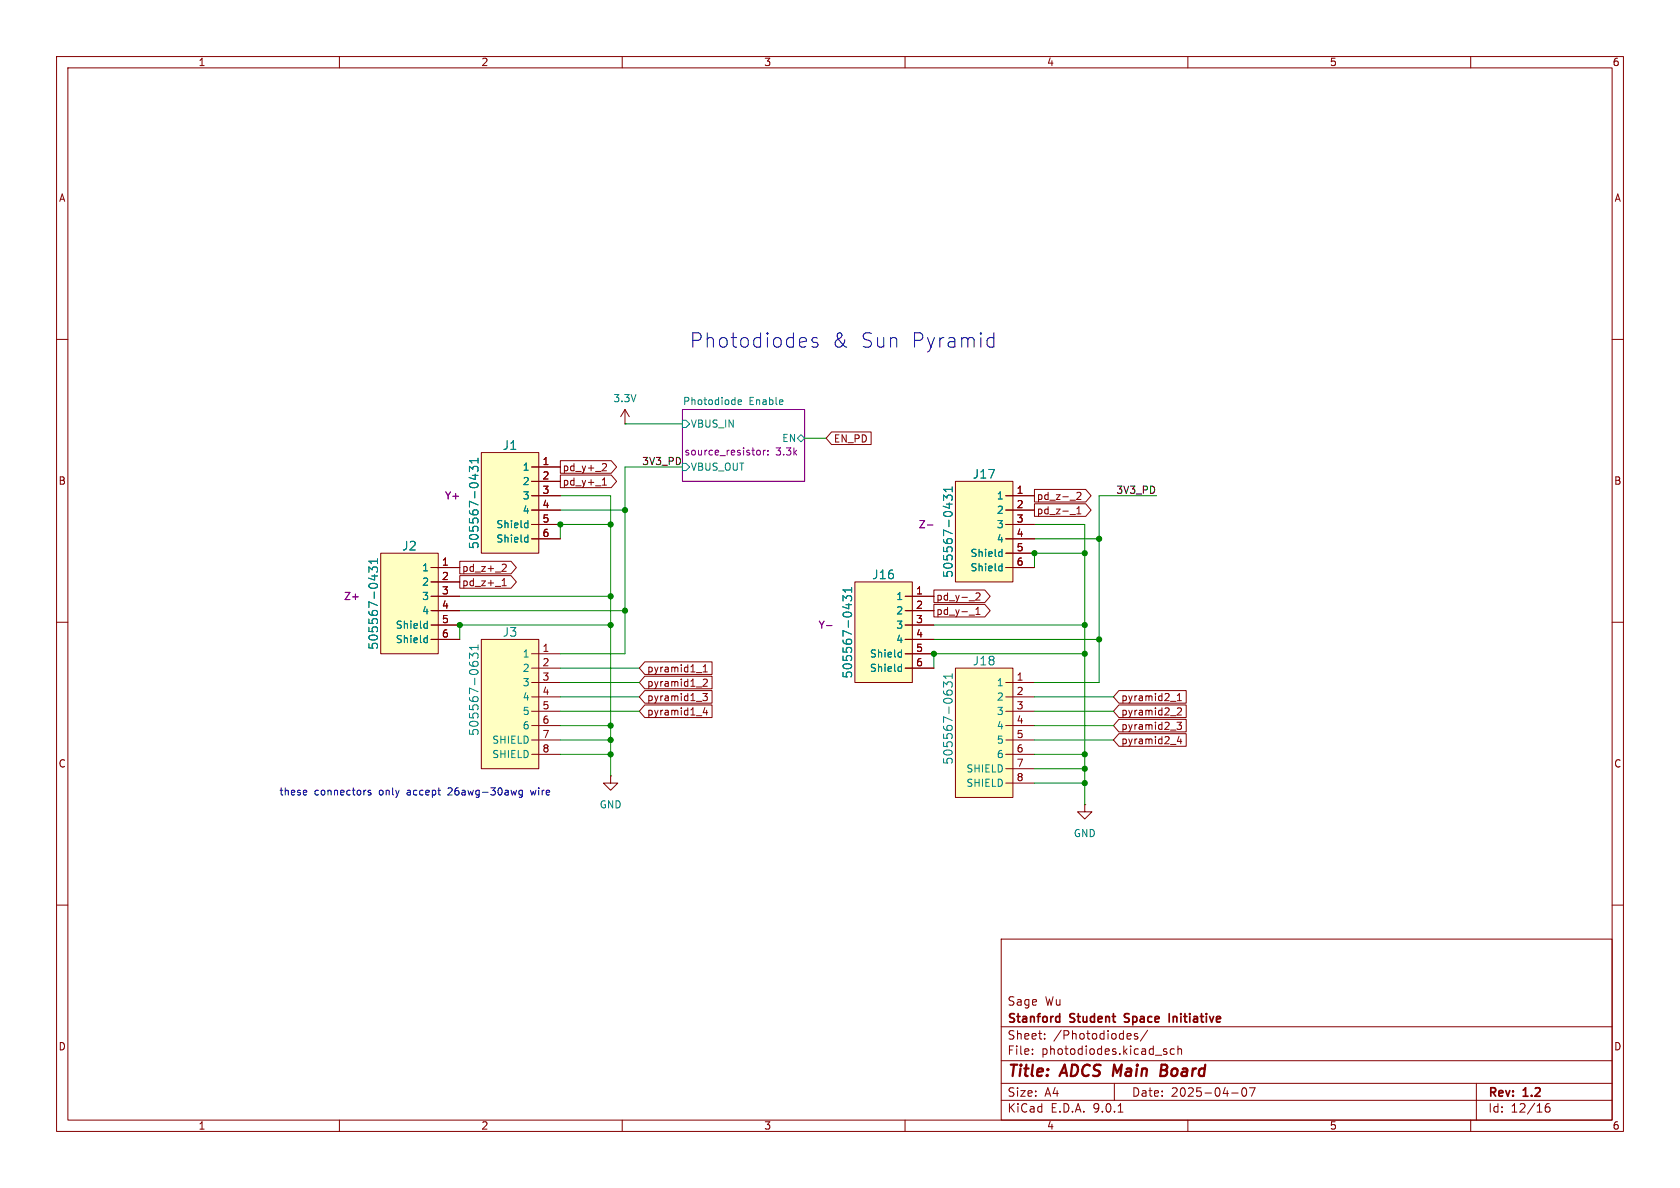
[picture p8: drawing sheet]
<svg xmlns="http://www.w3.org/2000/svg" width="297mm" height="210mm" viewBox="0 0 297 210" stroke-linecap="round" stroke-linejoin="round" font-family="sans-serif">
<path d="M0 0h297v210h-297z" fill="#fff" stroke="#fff" stroke-width=".18"/>
<g fill="none" stroke="#840000" stroke-width=".18">
<path d="M10 10h277v190h-277zM12 12h273v186h-273zM60 10v2M110 10v2M160 10v2M210 10v2M260 10v2M10 60h2M285 60h2M10 110h2M285 110h2M191.8 142.2v1.3h1.2l-1.2 1.3-1.3-1.3h1.3"/>
<path d="M191.8 142.2h.1M10 160h2M177 166h108v32h-108zM285 160h2M60 198v2M110 198v2M160 198v2M177 194.5h108M177 191.5h108M177 187.5h108M177 181.5h108M182.5 186.3v.1"/>
<path d="M182.5 185.5v.1M184.7 183.6v.1M184.7 182.8v.1M197 191.5v3M197.7 196.6h.8M199.7 182.7l.3 .4-.8 .1M199.9 183.6l-.2 .1M201.1 182.8l-.4-.1-.2 .2 .1 .2 .5 .2v.3h-.6M202.9 182.1l-1.3 2M205.9 185.9l.3 .1 .1 .2-.2 .2h-.3M205.9 185.4l.3 .1M207.6 185.5l-.4-.1-.3 .3v.4l.1 .2h.6"/>
<path d="M208.2 185.5l.3-.1 .3 .1 .1 .9M208.2 184.9v1.5M210 198v2M217.7 193.2h1.2M219.7 192.4l.2-.1a.81 .81 0 0 1 .6 .6 .81 .81 0 0 1-.3 .8l-.2 .1a.81 .81 0 0 1-.3-1.4zM220.9 192.3h1l-.7 1.5M260 198v2M261 191.5v6.5M273.9 195.1a.59 .59 0 0 0-.7 .6v.6l.1 .2 .4 .1 .3-.1v-.5l-.1-.3h-.4l-.3 .3"/>
</g>
<path d="M205.2 189.2h.7M205.9 189.2l.3 .1M206 188.2h-.6l-.3 2 1-.1M206.1 189.1l-.2 .1" fill="none" stroke="#840000" stroke-width=".4"/>
<path d="M186.9 179.7l.4 .1M187.3 179.2v1.5M198.8 179.3v.5M206.7 179.2v1.5M187.3 180.6l-.4 .1M198.8 180.6l.2 .1" fill="none" stroke="#840000" stroke-width=".3"/>
<path d="M120.6 72.4h21.6v12.7h-21.6zM133.9 79.7l.3-.1 .2 .2-.1 .6h-.4M135 79.6v.8M135.3 79.6l-.3 .2M135.8 79.7v.1M135.8 80.3v.1" fill="none" stroke="#840084" stroke-width=".18"/>
<path d="M120.6 74.3h.7l.6 .6-.6 .7h-.7zM130.5 71.1l.6-.1-.1-.3h-.3l-.2 .1v.7h.5M141 77.5l.6-.7 .6 .7-.6 .6zM120.6 81.9h.7l.6 .7-.6 .6h-.7z" fill="none" stroke="#008484" stroke-width=".18"/>
<path d="M168.9 85.1h10.2v17.8h-10.2z" fill="#ffffc2"/>
<path d="M168.9 85.1h10.2v17.8h-10.2zM177.8 87.6h5.1M177.8 90.2h5.1M177.8 92.7h5.1M177.8 95.3h5.1M177.8 97.8h5.1M177.8 100.3h5.1" fill="none" stroke="#840000" stroke-width=".18"/>
<path d="M166.8 88.5v-1l.6 .5 .1-.4h.7l.1 .2v.4l-.1 .3M167.3 89.1h1M167.8 88.9v.9M168.3 86.1v.8M168.3 86.5h-1.5l.4 .4M176.8 97.5l.3 .1M177.1 97.1v1.3M177.1 99.6v1.3M177.1 98.3l-.3 .1M176.8 100.1h.3M177.1 100.8l-.3 .1" fill="none" stroke="#008484" stroke-width=".18"/>
<path d="M164 92.8h.9" fill="none" stroke="#840084" stroke-width=".18"/>
<path d="M67.3 97.8h10.2v17.8h-10.2z" fill="#ffffc2"/>
<path d="M67.3 97.8h10.2v17.8h-10.2zM76.2 100.3h5.1M76.2 102.9h5.1M76.2 105.4h5.1M76.2 108h5.1M76.2 110.5h5.1M76.2 113h5.1" fill="none" stroke="#840000" stroke-width=".18"/>
<path d="M66.7 98.8v.8M66.7 99.2h-1.5l.4 .4M65.2 101.2v-1l.6 .5 .1-.4h.7l.1 .2v.4l-.1 .3M65.7 101.8h1M66.2 101.6v.9M75.2 110.2l.3 .1M75.2 112.8h.3M75.5 109.8v1.3M75.5 112.3v1.3M75.5 111l-.3 .1M75.5 113.5l-.3 .1" fill="none" stroke="#008484" stroke-width=".18"/>
<path d="M85.1 113h10.1v22.9h-10.1z" fill="#ffffc2"/>
<path d="M85.1 113h10.1v22.9h-10.1zM94 115.6h5.1M94 118.1h5.1M94 120.7h5.1M94 123.2h5.1M94 125.7h5.1M94 128.3h5.1M94 130.8h5.1M94 133.4h5.1M107.9 137.2v1.2h1.3l-1.3 1.3-1.2-1.3h1.2M107.9 137.2h.1" fill="none" stroke="#840000" stroke-width=".18"/>
<path d="M83 116.4v-.9l.6 .5 .1-.5h.7l.1 .3v.4l-.1 .2M83 117.1l.1 .4M83.6 117.5v-.3l.3-.3 .5 .1 .1 .5M84.5 114v.9M84.5 114.4h-1.5l.4 .5" fill="none" stroke="#008484" stroke-width=".18"/>
<path d="M168.9 118.1h10.2v22.9h-10.2z" fill="#ffffc2"/>
<path d="M168.9 118.1h10.2v22.9h-10.2zM177.8 120.7h5.1M177.8 123.2h5.1M177.8 125.7h5.1M177.8 128.3h5.1M177.8 130.8h5.1M177.8 133.4h5.1M177.8 135.9h5.1M177.8 138.4h5.1" fill="none" stroke="#840000" stroke-width=".18"/>
<path d="M168.3 119.1v.9M168.3 119.5h-1.5l.4 .5M166.8 121.5v-1l.6 .5 .1-.4h.7l.1 .2v.5l-.1 .2M166.8 122.1l.1 .5M167.4 122.6v-.3l.3-.3 .5 .1 .1 .5" fill="none" stroke="#008484" stroke-width=".18"/>
<path d="M151.1 102.9h10.2v17.8h-10.2z" fill="#ffffc2"/>
<path d="M151.1 102.9h10.2v17.8h-10.2zM160 105.4h5.1M160 108h5.1M160 110.5h5.1M160 113h5.1M160 115.6h5.1M160 118.1h5.1" fill="none" stroke="#840000" stroke-width=".18"/>
<path d="M149 106.2v-.9l.6 .5 .2-.4h.6l.2 .2v.4l-.2 .2M149.5 106.9h1.1M150 106.7v.9M150.6 103.8v.9M150.6 104.3h-1.6l.5 .4M159 115.3l.4 .1M159 117.8l.4 .1M159.4 114.9v1.2M159.4 117.4v1.3M159.4 116.1h-.4M159.4 118.6l-.4 .1" fill="none" stroke="#008484" stroke-width=".18"/>
<path d="M146.1 110.6h1" fill="none" stroke="#840084" stroke-width=".18"/>
<path d="M85.1 80h10.1v17.8h-10.1z" fill="#ffffc2"/>
<g fill="none" stroke="#840000" stroke-width=".18">
<path d="M110.5 74.9h.1M110.5 72.4l.8 1.3M110.5 72.4l-.8 1.3M110.5 72.4v2.5M147 76.4h7v2.2h-7l-1-1.1zM81.3 99.2h9l1 1.1-1 1.1h-9zM85.1 80h10.1v17.8h-10.1zM89 99.7l.4 .1 .1 .3-.8 .9h.8M94 82.6h5.1M94 85.1h5.1M94 87.6h5.1M94 90.2h5.1"/>
<path d="M94 92.7h5.1M94 95.3h5.1M99.1 84h9l.9 1.1-.9 1.1h-9zM99.1 81.4h9l.9 1.2-.9 1.1h-9zM106.5 85.8h.7M106.5 84.9l.4-.4v1.3M106.7 82h.4l.1 .3-.8 .9h.8M177.8 87.6h5.1M177.8 90.2h5.1M177.8 92.7h5.1M177.8 95.3h5.1M177.8 97.8h5.1"/>
<path d="M182.9 89.1h9l1 1.1-1 1.1h-9zM182.9 86.5h9l1 1.1-1 1.1h-9zM189.2 91h.9M189.2 88.4h.9M190.4 90.8h.7M190.4 89.9l.3-.3v1.2M190.4 87.2l.5-.2 .2 .4-.8 .9h.8M76.2 100.3h5.1M76.2 102.9h5.1M76.2 105.4h5.1M76.2 108h5.1M76.2 110.5h5.1"/>
<path d="M76.2 113h5.1M81.3 101.8h9l1 1.1-1 1.1h-9zM88.8 103.5h.7M88.8 102.6l.3-.3v1.2M114 119.5h11.9v2.3h-11.9l-1-1.1zM114 117h11.9v2.2h-11.9l-1-1.1zM123.1 118.9h1M124.3 118.8h.7M124.3 117.9l.4-.4v1.3M160 105.4h5.1M160 108h5.1M160 110.5h5.1"/>
<path d="M160 113h5.1M160 115.6h5.1M160 118.1h5.1M165.1 104.3h9l1 1.1-1 1.1h-9zM165.1 106.8h9l1 1.2-1 1.1h-9zM171.3 108.7h1M172.5 104.9l.5-.1 .3 .4-.8 .9h.8M172.5 108.6h.8M172.5 107.7l.4-.3v1.2M177.8 100.3h5.1M114 122.1h11.9v2.2h-11.9l-1-1.1zM114 124.6h11.9v2.2h-11.9l-1-1.1z"/>
<path d="M123.1 121.4h1M124.3 122.6h.7l-.4 .5 .4 .1v.5l-.2 .2-.5-.2M124.3 120.2l.5-.1 .2 .3-.7 .9h.7M124.6 125.1l-.3 .9h.8M124.9 125.6v.8M197.8 127.2h11.9v2.2h-11.9l-1-1.1zM197.8 124.6h11.9v2.2h-11.9l-1-1.1zM197.8 122.1h11.9v2.2h-11.9l-1-1.1zM197.8 129.7h11.9v2.2h-11.9l-1-1.1zM206.9 126.5h1M206.9 124h1M208.1 127.7h.8l-.5 .5 .4 .1v.5l-.2 .1-.5-.1"/>
<path d="M208.1 125.3l.5-.2 .3 .4-.8 .9h.8M208.1 123.9h.8M208.1 123l.4-.4v1.3M208.4 130.1l-.3 1h.8M208.7 130.6v.9"/>
</g>
<g fill="none" stroke="#008484" stroke-width=".18">
<path d="M66.7 98.8v.8M66.7 99.2h-1.5l.4 .4M83 83.4v-1l.6 .5 .1-.4h.7l.1 .2v.5l-.1 .2M83.5 84h1M84 83.8v1M84.5 81v.9M84.5 81.4h-1.5l.4 .5M93 92.4l.3 .1M93 95h.3M93.3 92v1.3M93.3 94.6v1.2M93.3 93.2l-.3 .1"/>
<path d="M93.3 95.8h-.3M166.8 88.5v-1l.6 .5 .1-.4h.7l.1 .2v.4l-.1 .3M167.3 89.1h1M167.8 88.9v.9M168.3 86.1v.8M168.3 86.5h-1.5l.4 .4M176.8 97.5l.3 .1M177.1 97.1v1.3M177.1 99.6v1.3M177.1 98.3l-.3 .1M65.2 101.2v-1l.6 .5 .1-.4h.7l.1 .2v.4l-.1 .3M65.7 101.8h1"/>
<path d="M66.2 101.6v.9M75.2 110.2l.3 .1M75.2 112.8h.3M75.5 109.8v1.3M75.5 112.3v1.3M75.5 111l-.3 .1M75.5 113.5l-.3 .1M149 106.2v-.9l.6 .5 .2-.4h.6l.2 .2v.4l-.2 .2M149.5 106.9h1.1M150 106.7v.9M150.6 103.8v.9M150.6 104.3h-1.6l.5 .4"/>
<path d="M159 115.3l.4 .1M159 117.8l.4 .1M159.4 114.9v1.2M159.4 117.4v1.3M159.4 116.1h-.4M159.4 118.6l-.4 .1M176.8 100.1h.3M177.1 100.8l-.3 .1"/>
</g>
<g fill="none" stroke="#008400" stroke-width=".18">
<path d="M110.5 74.9h10.1M142.2 77.5h3.8M99.1 87.6h8.8v49.6M99.1 90.2h11.4M107.9 92.7h-8.8v2.6M120.6 82.6h-10.1v33h-11.4M182.9 92.7h8.9v49.5M182.9 95.3h11.4M191.8 97.8h-8.9v2.5M204.5 87.6h-10.2v33.1h-11.4M81.3 105.4h26.6M81.3 108h29.2"/>
<path d="M99.1 118.1h13.9M107.9 110.5h-26.6v2.5M165.1 110.5h26.7M165.1 113h29.2M191.8 115.6h-26.7v2.5M99.1 120.7h13.9M99.1 123.2h13.9M99.1 125.7h13.9M99.1 130.8h8.8M99.1 128.3h8.8M99.1 133.4h8.8M182.9 123.2h13.9"/>
<path d="M182.9 125.7h13.9M182.9 130.8h13.9M182.9 128.3h13.9M182.9 133.4h8.9M182.9 138.4h8.9M182.9 135.9h8.9"/>
</g>
<path d="M144.5 59.8l-.6-.1-.4 .3 .2 .4 .8 .2 .1 .3-.1 .3-.2 .2-.8-.2M174.7 59.8l.3-.1 .7 .1M175.7 58.8v2.6M174.7 61.2l.3 .2 .7-.2M54.1 139.7l.1 .3-.6 .1M65.5 139.8l-.3-.1-.1 .2v.2l.4 .1v.3h-.4M91.3 139.7l-.2 .8M92.3 139.8l-.3-.1-.3 .2 .2 .6h.4M92.3 139.7v1l-.2 .3-.3-.1M93.8 139.7l.2 .8M54.2 140.5h-.1" fill="none" stroke="#0000c2" stroke-width=".18"/>
<path d="M164 92.8h.9M146.1 110.6h1" fill="none" stroke="#840084" stroke-width=".18"/>
<g fill="#008400" stroke="#008400" stroke-width=".18">
<circle cx="81.3" cy="110.5" r=".46"/>
<circle cx="110.5" cy="90.2" r=".46"/>
<circle cx="107.9" cy="92.7" r=".46"/>
<circle cx="99.1" cy="92.7" r=".46"/>
<circle cx="107.9" cy="128.3" r=".46"/>
<circle cx="107.9" cy="130.8" r=".46"/>
<circle cx="107.9" cy="105.4" r=".46"/>
<circle cx="107.9" cy="133.4" r=".46"/>
<circle cx="191.8" cy="97.8" r=".46"/>
<circle cx="182.9" cy="97.8" r=".46"/>
<circle cx="191.8" cy="110.5" r=".46"/>
<circle cx="110.5" cy="108" r=".46"/>
<circle cx="165.1" cy="115.6" r=".46"/>
<circle cx="107.9" cy="110.5" r=".46"/>
<circle cx="191.8" cy="135.9" r=".46"/>
<circle cx="191.8" cy="138.4" r=".46"/>
<circle cx="191.8" cy="115.6" r=".46"/>
<circle cx="194.3" cy="113" r=".46"/>
<circle cx="194.3" cy="95.3" r=".46"/>
<circle cx="191.8" cy="133.4" r=".46"/>
</g>
<g font-size="3.5" fill="#0000c2">
<text x="121.9" y="61.7">Photodiodes</text>
<text x="147" y="61.7">&amp;</text>
<text x="152" y="61.7">Sun</text>
<text x="160.9" y="61.7">Pyramid</text>
</g>
<g font-size="2.8" fill="#840000">
<text x="178" y="190.9">Title:</text>
<text x="187.7" y="190.9">ADCS Main</text>
<text x="206.8" y="190.9">Board</text>
</g>
<g font-size="2.1" fill="#008484">
<text x="88.8" y="79.7">J1</text>
<text x="171.9" y="84.8">J17</text>
<text x="71" y="97.5">J2</text>
<text x="84.8" y="97.2" transform="rotate(-90 84.8 97.2)">505567-0431</text>
<text x="154.1" y="102.6">J16</text>
<text x="168.6" y="102.3" transform="rotate(-90 168.6 102.3)">505567-0431</text>
<text x="88.8" y="112.8">J3</text>
<text x="67" y="115" transform="rotate(-90 67 115)">505567-0431</text>
<text x="171.9" y="117.8">J18</text>
<text x="150.9" y="120" transform="rotate(-90 150.9 120)">505567-0431</text>
<text x="84.8" y="130.2" transform="rotate(-90 84.8 130.2)">505567-0631</text>
<text x="168.6" y="135.3" transform="rotate(-90 168.6 135.3)">505567-0631</text>
</g>
<g font-size="2.1" fill="#840000">
<text x="178" y="178">Sage</text>
<text x="184.7" y="178">Wu</text>
<text x="178" y="184">Sheet:</text>
<text x="178" y="181.2">Stanford</text>
<text x="186.2" y="184">/Photodiodes/</text>
<text x="189.2" y="181.2">Student</text>
<text x="199.5" y="181.2">Space</text>
<text x="207.9" y="181.2">Initiative</text>
<text x="178" y="186.7">File:</text>
<text x="184.1" y="186.7">photodiodes.kicad_sch</text>
<text x="178" y="196.9">KiCad</text>
<text x="178" y="194.1">Size:</text>
<text x="184.7" y="194.1">A4</text>
<text x="185.7" y="196.9">E.D.A.</text>
<text x="193.3" y="196.9">9.0.1</text>
<text x="200" y="194.1">Date:</text>
<text x="207" y="194.1">2025-04-07</text>
<text x="263" y="194.3">Rev:</text>
<text x="263" y="196.9">Id:</text>
<text x="267.1" y="196.9">12/16</text>
<text x="269.4" y="194.3">1.2</text>
</g>
<g font-size="1.8" fill="#840000">
<text x="35" y="11.9">1</text>
<text x="85" y="11.9">2</text>
<text x="135" y="11.9">3</text>
<text x="185" y="11.9">4</text>
<text x="235" y="11.9">5</text>
<text x="285" y="11.9">6</text>
<text x="10.3" y="35.9">A</text>
<text x="285.3" y="35.9">A</text>
<text x="95.8" y="82.3">1</text>
<text x="99.4" y="83.5">pd_y+_2</text>
<text x="147.3" y="78.4">EN_PD</text>
<text x="10.3" y="85.9">B</text>
<text x="95.8" y="84.8">2</text>
<text x="95.8" y="87.4">3</text>
<text x="95.8" y="89.9">4</text>
<text x="99.4" y="86">pd_y+_1</text>
<text x="179.6" y="87.4">1</text>
<text x="179.6" y="89.9">2</text>
<text x="183.2" y="88.6">pd_z-_2</text>
<text x="285.3" y="85.9">B</text>
<text x="95.8" y="92.5">5</text>
<text x="95.8" y="95">6</text>
<text x="179.6" y="92.5">3</text>
<text x="179.6" y="95">4</text>
<text x="183.2" y="91.1">pd_z-_1</text>
<text x="78" y="100.1">1</text>
<text x="81.6" y="101.3">pd_z+_2</text>
<text x="179.6" y="97.5">5</text>
<text x="179.6" y="100.1">6</text>
<text x="78" y="102.6">2</text>
<text x="78" y="105.2">3</text>
<text x="78" y="107.7">4</text>
<text x="81.6" y="103.8">pd_z+_1</text>
<text x="161.9" y="105.2">1</text>
<text x="161.9" y="107.7">2</text>
<text x="165.4" y="106.4">pd_y-_2</text>
<text x="78" y="110.2">5</text>
<text x="78" y="112.8">6</text>
<text x="161.9" y="110.2">3</text>
<text x="161.9" y="112.8">4</text>
<text x="165.4" y="108.9">pd_y-_1</text>
<text x="95.8" y="115.3">1</text>
<text x="95.8" y="117.9">2</text>
<text x="114.3" y="119.1">pyramid1_1</text>
<text x="161.9" y="115.3">5</text>
<text x="161.9" y="117.9">6</text>
<text x="95.8" y="120.4">3</text>
<text x="95.8" y="122.9">4</text>
<text x="95.8" y="125.5">5</text>
<text x="114.3" y="121.6">pyramid1_2</text>
<text x="114.3" y="124.1">pyramid1_3</text>
<text x="179.6" y="120.4">1</text>
<text x="179.6" y="122.9">2</text>
<text x="179.6" y="125.5">3</text>
<text x="198.1" y="124.1">pyramid2_1</text>
<text x="95.8" y="128">6</text>
<text x="95.8" y="130.6">7</text>
<text x="114.3" y="126.7">pyramid1_4</text>
<text x="179.6" y="128">4</text>
<text x="179.6" y="130.6">5</text>
<text x="198.1" y="129.2">pyramid2_3</text>
<text x="198.1" y="126.7">pyramid2_2</text>
<text x="198.1" y="131.8">pyramid2_4</text>
<text x="10.3" y="135.9">C</text>
<text x="95.8" y="133.1">8</text>
<text x="179.6" y="133.1">6</text>
<text x="179.6" y="135.6">7</text>
<text x="285.3" y="135.9">C</text>
<text x="179.6" y="138.2">8</text>
<text x="10.3" y="185.9">D</text>
<text x="285.3" y="185.9">D</text>
<text x="35" y="199.9">1</text>
<text x="85" y="199.9">2</text>
<text x="135" y="199.9">3</text>
<text x="185" y="199.9">4</text>
<text x="235" y="199.9">5</text>
<text x="285" y="199.9">6</text>
</g>
<g font-size="1.8" fill="#008484">
<text x="108.3" y="71.3">3.3V</text>
<text x="120.6" y="71.7">Photodiode</text>
<text x="132.4" y="71.7">Enable</text>
<text x="122" y="75.8">VBUS_IN</text>
<text x="92.3" y="83.4">1</text>
<text x="122" y="83.4">VBUS_OUT</text>
<text x="138.2" y="78.3">EN</text>
<text x="92.3" y="86">2</text>
<text x="92.3" y="88.5">3</text>
<text x="176.1" y="88.5">1</text>
<text x="87.7" y="93.6">Shield</text>
<text x="92.3" y="91">4</text>
<text x="176.1" y="91">2</text>
<text x="176.1" y="93.6">3</text>
<text x="74.5" y="101.2">1</text>
<text x="87.7" y="96.1">Shield</text>
<text x="171.5" y="98.7">Shield</text>
<text x="171.5" y="101.2">Shield</text>
<text x="176.1" y="96.1">4</text>
<text x="74.5" y="103.7">2</text>
<text x="74.5" y="106.3">3</text>
<text x="158.4" y="106.3">1</text>
<text x="69.9" y="111.4">Shield</text>
<text x="69.9" y="113.9">Shield</text>
<text x="74.5" y="108.8">4</text>
<text x="158.4" y="108.8">2</text>
<text x="158.4" y="111.4">3</text>
<text x="158.4" y="113.9">4</text>
<text x="92.3" y="116.4">1</text>
<text x="92.3" y="119">2</text>
<text x="153.7" y="116.4">Shield</text>
<text x="153.7" y="119">Shield</text>
<text x="92.3" y="121.5">3</text>
<text x="92.3" y="124.1">4</text>
<text x="176.1" y="121.5">1</text>
<text x="176.1" y="124.1">2</text>
<text x="86.9" y="131.7">SHIELD</text>
<text x="92.3" y="126.6">5</text>
<text x="92.3" y="129.1">6</text>
<text x="176.1" y="126.6">3</text>
<text x="176.1" y="129.1">4</text>
<text x="176.1" y="131.7">5</text>
<text x="86.9" y="134.2">SHIELD</text>
<text x="170.8" y="136.8">SHIELD</text>
<text x="176.1" y="134.2">6</text>
<text x="105.9" y="143.1">GND</text>
<text x="170.8" y="139.3">SHIELD</text>
<text x="189.7" y="148.2">GND</text>
</g>
<g font-size="1.8">
<text x="113.4" y="82.3">3V3_PD</text>
<text x="197.3" y="87.4">3V3_PD</text>
</g>
<g font-size="1.8" fill="#840084">
<text x="120.9" y="80.7">source_resistor:</text>
<text x="137.1" y="80.7">3.3k</text>
<text x="78.6" y="88.5">Y+</text>
<text x="162.3" y="93.6">Z-</text>
<text x="60.7" y="106.3">Z+</text>
<text x="144.6" y="111.4">Y-</text>
</g>
<g font-size="1.8" fill="#0000c2">
<text x="49.3" y="140.8">these</text>
<text x="55.5" y="140.8">connectors</text>
<text x="67.1" y="140.8">only</text>
<text x="72.2" y="140.8">accept</text>
<text x="79.7" y="140.8">26awg-30awg</text>
<text x="94.5" y="140.8">wire</text>
</g>
</svg>
